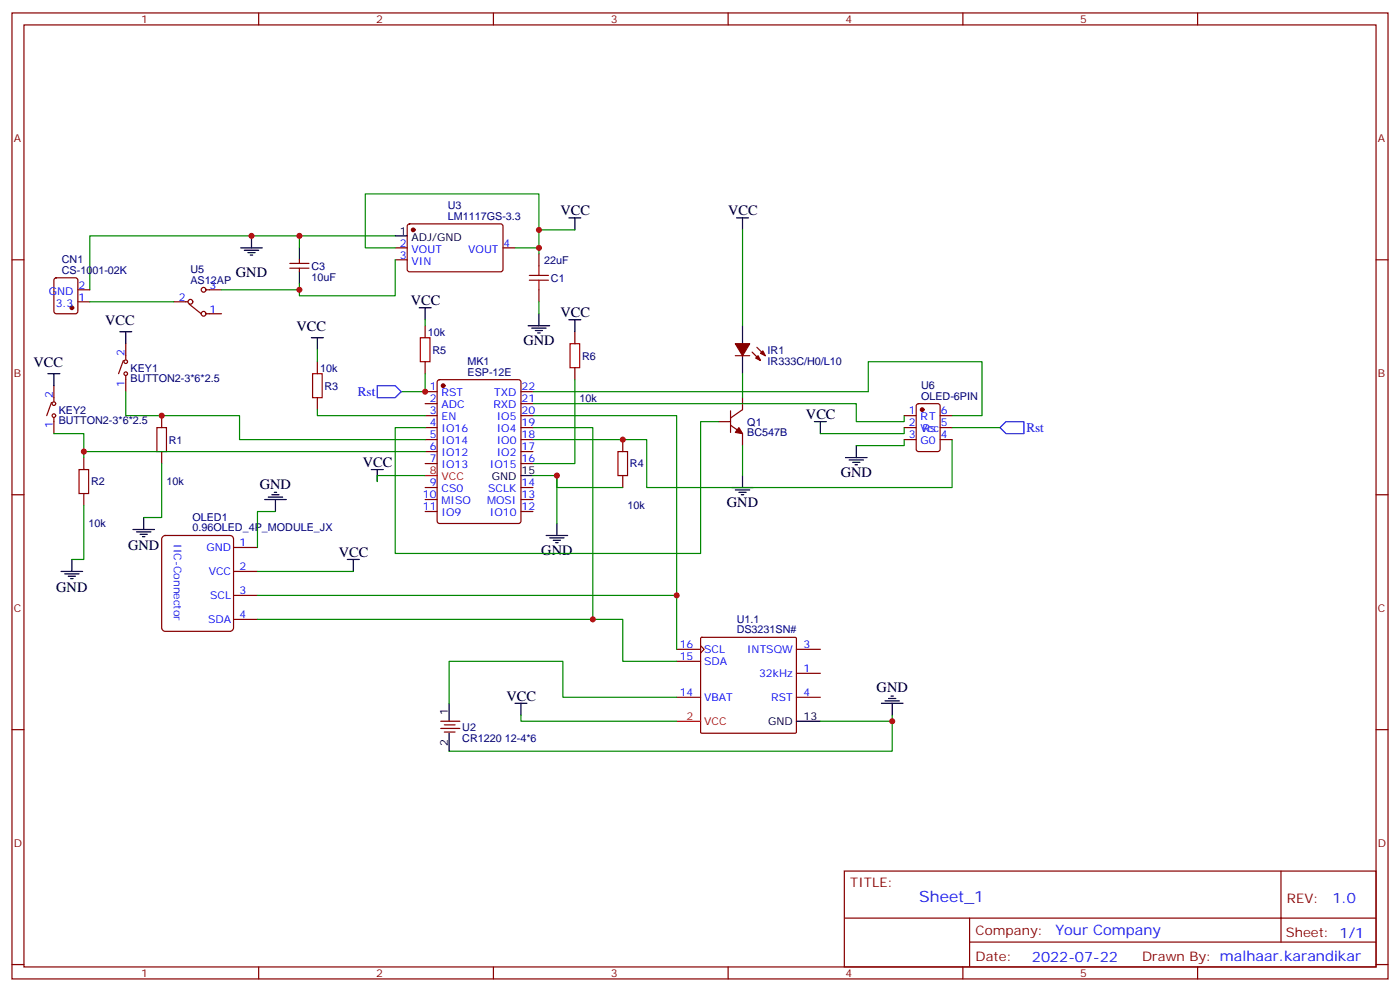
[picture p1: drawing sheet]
<svg xmlns="http://www.w3.org/2000/svg" width="412mm" height="292mm" viewBox="0 0 412 292" stroke-linecap="round" stroke-linejoin="round" font-family="sans-serif">
<g fill="none" stroke="#870000" stroke-width=".35">
<path d="M3.5 3.8h405.4v284.3h-405.4zM7.1 7.3h398.2v277.3h-398.2zM76.2 3.8v3.5M145.3 3.8v3.5M214.5 3.8v3.5M283.6 3.8v3.5M352.8 3.8v3.5M3.5 76.5h3.6M85.4 79h5.6M85.4 77.5h5.6M88.2 76.5v1M88.2 79v1"/>
<path d="M116.4 76.5h3.5M116.4 73h3.5M120.2 66.1l.4-.2 27.1 .1 .5 .6-.1 13-.6 .4-27.1-.1-.5-.6v-12.7zM148.2 73h3.5M158.7 74.7v3.5M405.3 76.5h3.6M16.1 82l.5-.2h5.6l.7 .4v9.5l-.4 .6-5.9 .1-.7-.5v-9.4zM22.9 88.8h3.6M22.9 85.3h3.6M51.2 88.8h4.2M55.7 89.5l3.6 2.9M60.7 85.3h4.6"/>
<path d="M60.7 92.4h4.6M125.2 95.9v3.5M158.7 85.3v3.5M169.3 97.6v3.6M15.2 118.5l-1.4 3.8M15.9 113.5v4.6M36.3 106.1l-1.4 3.9M37 101.2v4.6M37 110.7v4.6M93.5 106.5v3.5M93.5 117.1v3.5M125.2 115.3h3.6"/>
<path d="M125.2 118.8h3.6M125.2 106.5v3.5M129 112l.5-.2h23.3l.6 .4 .1 41.2-.5 .6-23.5 .1-.7-.5v-41.1zM153.5 115.3h3.5M153.5 118.8h3.5M169.3 108.2v3.6M216.6 104.7h4.2M218.7 117.1v3.5l-3.5 2.4M221.5 103.6l2.5 2.5M223 102.2l2.4 2.5M270.1 119l.5-.2h5.6l.7 .4v13l-.4 .7h-5.9l-.7-.4v-13zM15.9 123v4.6"/>
<path d="M24.7 134.7v3.5M47.6 122.3v3.6M47.6 132.9v3.6M125.2 122.3h3.6M125.2 125.9h3.6M125.2 129.4h3.6M125.2 132.9h3.6M125.2 136.5h3.6M153.5 122.3h3.5M153.5 125.9h3.5M153.5 129.4h3.5M153.5 132.9h3.5"/>
<path d="M153.5 136.5h3.5M183.4 129.4v3.5M183.4 140v3.5M211.7 124.1h3.5M215.2 120.9v6.4M215.2 125.2l3.5 2.4v3.6M266.3 122.3h3.6M266.3 125.9h3.6M266.3 129.4h3.6M276.9 122.3h3.6M276.9 125.9h3.6M276.9 129.4h3.6"/>
<path d="M3.5 145.6h3.6M24.7 145.3v3.5M47.9 158.1l.8-.5h19l.9 .5 .2 .6v26.1l-.5 .8-.6 .2h-19l-.9-.4-.2-.6v-26.1zM125.2 143.5h3.6M125.2 147h3.6M125.2 150.6h3.6M153.5 143.5h3.5M153.5 147h3.5M153.5 150.6h3.5M405.3 145.6h3.6M68.8 175.3h7M68.8 168.2h7"/>
<path d="M68.8 161.1h7M68.8 182.3h7M199.3 191.1h7.1M199.3 194.7h7.1M206.4 190.1l1 1-1 1.1M206.4 187.8l.3-.2 27.7 .1 .2 .3-.1 27.7-.3 .1h-27.7l-.1-.3zM234.6 198.2h7.1M234.6 191.1h7.1M3.5 214.8h3.6M129.8 214.4h5.7M129.8 212.3h5.7M130.9 215.5h3.2"/>
<path d="M130.9 213.4h3.2M199.3 205.2h7.1M234.6 205.2h7.1M405.3 214.8h3.6M248.7 256.4h156.6v28.2h-156.6zM377.3 256.4v20.9M248.7 270.2h156.5M285.6 277.3h119.6M285.6 270.2v14.2M3.5 283.9h3.6M76.2 284.6v3.5M145.3 284.6v3.5"/>
<path d="M214.5 284.6v3.5M283.6 284.6v3.5M352.8 284.6v3.5M405.3 283.9h3.6"/>
<circle cx="56.1" cy="88.8" r=".71"/>
<circle cx="60" cy="85.3" r=".71"/>
<circle cx="60" cy="92.4" r=".71"/>
<circle cx="15.9" cy="118.8" r=".53"/>
<circle cx="37" cy="110" r=".53"/>
<circle cx="37" cy="106.5" r=".53"/>
<circle cx="15.9" cy="122.3" r=".53"/>
</g>
<path d="M125.2 140h3.6M199.3 212.3h7.1" fill="none" stroke="#f00" stroke-width=".35"/>
<g fill="none" stroke="#000" stroke-width=".35">
<path d="M70.9 73h6.4M72 73.7h4.2M73 74.4h2.1M73.7 75.1h.7M74.1 69.4v3.6M88.2 73v3.5M116.4 69.4h3.5M167.6 64.1h3.5M169.3 64.1v3.6M217 64.1h3.5M218.7 64.1v3.6M35.3 97.6h3.5"/>
<path d="M37 97.6v3.6M88.2 80v3.5M91.7 99.4h3.5M93.5 99.4v3.5M123.5 90.6h3.5M125.2 90.6v3.5M155.6 95.9h6.3M156.6 96.6h4.3M157.7 97.3h2.1M158.4 98h.7M158.7 92.4v3.5M167.6 94.1h3.5"/>
<path d="M169.3 94.1v3.5M218.7 95.9v5.3M14.1 110h3.5M15.9 110v3.5M218.7 104.7v5.3M109.4 138.2h3.5M111.1 138.2v3.5M153.5 140h3.5M218.7 140v3.5M239.9 124.1h3.5M241.7 124.1v3.5M249.1 134.7h6.3"/>
<path d="M250.1 135.4h4.3M251.2 136.1h2.1M251.9 136.8h.7M252.2 131.2v3.5M39.2 155.9h6.3M40.2 156.6h4.2M41.3 157.3h2.1M42 158h.7M42.3 152.3v3.6M78 147h6.3M79 146.3h4.3M80.1 145.6h2.1"/>
<path d="M80.8 144.9h.7M81.1 147v3.6M160.9 157.6h6.3M161.9 158.3h4.3M163 159h2.1M163.7 159.7h.7M164 154.1v3.5M215.5 143.5h6.4M216.6 144.2h4.2M217.7 144.9h2.1M218.4 145.6h.7M18 168.2h6.3"/>
<path d="M19 168.9h4.3M20.1 169.6h2.1M20.8 170.3h.7M21.2 164.7v3.5M102.3 164.7h3.5M104.1 164.7v3.5M132.3 207v5.3M132.3 215.8v5.3M151.7 207h3.5M153.5 207v3.5M234.6 212.3h7.1M259.6 207h6.4"/>
<path d="M260.7 206.3h4.2M261.8 205.6h2.1M262.5 204.9h.7M262.8 207v3.5"/>
</g>
<g fill="none" stroke="#008700" stroke-width=".35">
<path d="M88.2 69.4v3.6M116.4 69.4h-89.9v15.9M116.4 76.5v10.6h-28.2v-3.6M151.7 73h7M158.7 67.7v-10.6h-51.1v15.9h8.8M169.3 67.7h-10.6v7M218.7 67.7v28.2M26.5 88.8h24.7M65.3 85.3h22.9M125.2 94.1v1.8M158.7 88.8v3.6M37 115.3v7h33.6v7.1h54.6"/>
<path d="M93.5 102.9v3.6M125.2 110v5.3h-7M157 115.3h98.8v-8.8h33.5v15.8h-8.8M157 118.8h95.2v5.3h14.1v-1.8M169.3 111.8v24.7h-12.3M218.7 110v7.1M15.9 127.6h8.8v7.1M24.7 132.9h100.5M47.6 136.5v15.8h-5.3M93.5 120.6v1.7h31.7M125.2 140h-14.1v1.7M157 125.9h17.6v56.4"/>
<path d="M157 122.3h42.3v53M157 140h7v14.1M157 129.4h33.5v14.1h90v-14.1M164 140v3.5h19.4M211.7 124.1h-5.3v38.8h-90v-37h8.8M218.7 131.2v8.8M266.3 129.4v1.8h-14.1M266.3 125.9v1.7h-24.6M280.5 125.9h14.1M24.7 148.8v15.9h-3.5M81.1 150.6h-5.3v10.5M75.8 175.3h123.5v15.8"/>
<path d="M75.8 168.2h28.3M75.8 182.3h107.6v12.4h15.9M153.5 210.5v1.8h45.8M199.3 205.2h-33.5v-10.5h-33.5v12.3M262.8 210.5v1.8h-21.1M262.8 212.3v8.8h-130.5"/>
</g>
<g fill="#870000" stroke="#870000" stroke-width=".35">
<path d="M217.7 125.9l1 1.7-2.1-.3z"/>
<path d="M216.6 101.2h4.2l-2.1 3.5z"/>
<path d="M222.6 105.4l.7-.7 .7 1.4z"/>
<path d="M224 104l.7-.7 .7 1.4z"/>
<circle cx="121.7" cy="67.7" r=".53"/>
<circle cx="21.2" cy="90.6" r=".53"/>
<circle cx="130.5" cy="113.5" r=".53"/>
<circle cx="271.6" cy="120.6" r=".53"/>
</g>
<path d="M158.7 78.2v2.9M123.8 99.4h2.8v7.1h-2.8zM155.9 82.5h5.7M155.9 81.1h5.7M158.7 82.5v2.8M92.1 110h2.8v7.1h-2.8zM167.9 101.2h2.8v7h-2.8zM23.3 138.2h2.8v7.1h-2.8zM46.2 125.9h2.8v7h-2.8zM182 132.9h2.9v7.1h-2.9z" fill="none" stroke="#a10000" stroke-width=".35"/>
<path d="M111.1 113.5h5.3l1.8 1.8-1.8 1.8h-5.3zM294.6 125.9l1.7-1.8h5.3v3.5h-5.3z" fill="none" stroke="#00f" stroke-width=".35"/>
<g fill="#c00">
<circle cx="262.8" cy="212.3" r=".88"/>
<circle cx="74.1" cy="69.4" r=".88"/>
<circle cx="174.6" cy="182.3" r=".88"/>
<circle cx="199.3" cy="175.3" r=".88"/>
<circle cx="88.2" cy="69.4" r=".88"/>
<circle cx="158.8" cy="73" r=".88"/>
<circle cx="47.6" cy="122.3" r=".88"/>
<circle cx="24.7" cy="132.9" r=".88"/>
<circle cx="164" cy="140" r=".88"/>
<circle cx="158.8" cy="67.7" r=".88"/>
<circle cx="88.2" cy="85.3" r=".88"/>
<circle cx="183.4" cy="129.4" r=".88"/>
<circle cx="125.2" cy="115.3" r=".88"/>
</g>
<text font-size="4.6" fill="#00f" x="270.8" y="265.4">Sheet_1</text>
<g font-size="4.2">
<text x="165.1" y="63.4">VCC</text>
<text x="214.5" y="63.4">VCC</text>
<text x="69.5" y="81.4">GND</text>
<text x="121" y="89.9">VCC</text>
<text x="31" y="95.5">VCC</text>
<text x="165.1" y="93.4">VCC</text>
<text x="87.4" y="97.3">VCC</text>
<text x="154.2" y="101.5">GND</text>
<text x="9.8" y="107.9">VCC</text>
<text x="237.4" y="123.4">VCC</text>
<text x="106.9" y="137.5">VCC</text>
<text x="76.6" y="143.9">GND</text>
<text x="247.6" y="140.3">GND</text>
<text x="214.1" y="149.2">GND</text>
<text x="37.7" y="161.9">GND</text>
<text x="99.8" y="164">VCC</text>
<text x="159.5" y="163.3">GND</text>
<text x="16.6" y="174.2">GND</text>
<text x="258.2" y="203.8">GND</text>
<text x="149.2" y="206.3">VCC</text>
</g>
<g font-size="4.2" fill="#00f">
<text x="392.5" y="265.7">1.0</text>
<text x="310.9" y="275.2">Your Company</text>
<text x="304" y="283">2022-07-22</text>
</g>
<g font-size="3.9" fill="#00f">
<text x="105.4" y="116.6">Rst</text>
<text x="302.3" y="127.1">Rst</text>
</g>
<g font-size="3.9" fill="#800">
<text x="250.5" y="261">TITLE:</text>
<text x="379.1" y="265.7">REV:</text>
<text x="287.4" y="275.2">Company:</text>
<text x="378.7" y="275.8">Sheet: 1/1</text>
<text x="287.4" y="282.9">Date:</text>
<text x="336.4" y="282.9">Drawn By: malhaar.karandikar</text>
</g>
<g font-size="3.2" fill="#800">
<text x="41.6" y="6.8">1</text>
<text x="110.8" y="6.8">2</text>
<text x="179.9" y="6.8">3</text>
<text x="249.1" y="6.8">4</text>
<text x="318.2" y="6.8">5</text>
<text x="4.1" y="41.9">A</text>
<text x="405.9" y="41.9">A</text>
<text x="4.1" y="111.1">B</text>
<text x="405.9" y="111.1">B</text>
<text x="4.1" y="180.2">C</text>
<text x="405.9" y="180.2">C</text>
<text x="4.1" y="249.3">D</text>
<text x="405.9" y="249.3">D</text>
<text x="41.6" y="287.6">1</text>
<text x="110.8" y="287.6">2</text>
<text x="179.9" y="287.6">3</text>
<text x="249.1" y="287.6">4</text>
<text x="318.2" y="287.6">5</text>
</g>
<g font-size="3.2" fill="#000080">
<text x="131.9" y="64.7">LM1117GS-3.3</text>
<text x="131.9" y="61.5">U3</text>
<text x="18.2" y="77.5">CN1</text>
<text x="160.3" y="77.6">22uF</text>
<text x="18.2" y="80.7">CS-1001-02K</text>
<text x="56.1" y="83.5">AS12AP</text>
<text x="56.1" y="80.4">U5</text>
<text x="91.7" y="82.6">10uF</text>
<text x="91.7" y="79.4">C3</text>
<text x="162.3" y="82.9">C1</text>
<text x="126.1" y="98.8">10k</text>
<text x="127.4" y="104.1">R5</text>
<text x="137.7" y="107.4">MK1</text>
<text x="171.4" y="105.9">R6</text>
<text x="226.1" y="107.3">IR333C/H0/L10</text>
<text x="226.1" y="104.1">IR1</text>
<text x="38.5" y="112.6">BUTTON2-3*6*2.5</text>
<text x="38.5" y="109.4">KEY1</text>
<text x="94.3" y="109.4">10k</text>
<text x="137.7" y="110.6">ESP-12E</text>
<text x="95.6" y="114.7">R3</text>
<text x="170.7" y="118.2">10k</text>
<text x="271.3" y="117.7">OLED-6PIN</text>
<text x="271.3" y="114.4">U6</text>
<text x="17.3" y="124.9">BUTTON2-3*6*2.5</text>
<text x="17.3" y="121.7">KEY2</text>
<text x="220.1" y="125.3">Q1</text>
<text x="49.7" y="130.5">R1</text>
<text x="220.1" y="128.5">BC547B</text>
<text x="185.6" y="137.6">R4</text>
<text x="26.8" y="142.9">R2</text>
<text x="49" y="142.9">10k</text>
<text x="184.8" y="149.9">10k</text>
<text x="26.1" y="155.2">10k</text>
<text x="56.7" y="153.3">OLED1</text>
<text x="56.7" y="156.4">0.96OLED_4P_MODULE_JX</text>
<text x="217" y="183.3">U1.1</text>
<text x="217" y="186.4">DS3231SN#</text>
<text x="136.2" y="215.2">U2</text>
<text x="136.2" y="218.4">CR1220 12-4*6</text>
</g>
<g font-size="3.2">
<text x="117.8" y="69.1">1</text>
<text x="121.2" y="70.8">ADJ/GND</text>
<text x="144.9" y="141.4">GND</text>
<text x="153.6" y="139.6">15</text>
<text x="131.9" y="210.5" transform="rotate(-90 131.9 210.5)">1</text>
<text x="226.3" y="213.4">GND</text>
<text x="236.7" y="211.9">13</text>
<text x="131.9" y="219.6" transform="rotate(-90 131.9 219.6)">2</text>
</g>
<g font-size="3.2" fill="#00f">
<text x="117.8" y="72.6">2</text>
<text x="117.8" y="76.1">3</text>
<text x="121.2" y="74.4">VOUT</text>
<text x="121.2" y="77.9">VIN</text>
<text x="137.9" y="74.4">VOUT</text>
<text x="148.3" y="72.6">4</text>
<text x="14.3" y="86.7">GND</text>
<text x="23.1" y="88.5">1</text>
<text x="23.1" y="84.9">2</text>
<text x="52.7" y="88.5">2</text>
<text x="61.7" y="84.9">3</text>
<text x="16.4" y="90.2">3.3</text>
<text x="61.7" y="92">1</text>
<text x="36.7" y="104.7" transform="rotate(-90 36.7 104.7)">2</text>
<text x="36.7" y="113.8" transform="rotate(-90 36.7 113.8)">1</text>
<text x="15.5" y="117.1" transform="rotate(-90 15.5 117.1)">2</text>
<text x="126.6" y="114.9">1</text>
<text x="126.6" y="118.5">2</text>
<text x="130.1" y="116.7">RST</text>
<text x="145.6" y="116.7">TXD</text>
<text x="153.6" y="118.5">21</text>
<text x="153.6" y="114.9">22</text>
<text x="126.6" y="122">3</text>
<text x="126.6" y="125.5">4</text>
<text x="130.1" y="120.2">ADC</text>
<text x="130.1" y="123.8">EN</text>
<text x="145.3" y="120.2">RXD</text>
<text x="146.3" y="123.8">IO5</text>
<text x="153.6" y="125.5">19</text>
<text x="153.6" y="122">20</text>
<text x="267.7" y="122">1</text>
<text x="267.7" y="125.5">2</text>
<text x="271.2" y="123.8">RT</text>
<text x="277.1" y="125.5">5</text>
<text x="277.1" y="122">6</text>
<text x="15.5" y="126.1" transform="rotate(-90 15.5 126.1)">1</text>
<text x="126.6" y="129">5</text>
<text x="130.1" y="127.3">IO16</text>
<text x="130.1" y="130.8">IO14</text>
<text x="146.3" y="130.8">IO0</text>
<text x="146.3" y="127.3">IO4</text>
<text x="153.6" y="129">18</text>
<text x="267.7" y="129">3</text>
<text x="271.2" y="127.3">Vcc</text>
<text x="271.2" y="130.8">G0</text>
<text x="271.8" y="127.3">Rs</text>
<text x="277.1" y="129">4</text>
<text x="126.6" y="132.6">6</text>
<text x="126.6" y="136.1">7</text>
<text x="130.1" y="134.3">IO12</text>
<text x="130.1" y="137.9">IO13</text>
<text x="144.3" y="137.9">IO15</text>
<text x="146.3" y="134.3">IO2</text>
<text x="153.6" y="136.1">16</text>
<text x="153.6" y="132.6">17</text>
<text x="126.6" y="143.2">9</text>
<text x="153.6" y="143.2">14</text>
<text x="124.6" y="146.7">10</text>
<text x="130.1" y="144.9">CS0</text>
<text x="130.1" y="148.4">MISO</text>
<text x="143.5" y="148.4">MOSI</text>
<text x="143.8" y="144.9">SCLK</text>
<text x="153.6" y="146.7">13</text>
<text x="124.6" y="150.2">11</text>
<text x="130.1" y="152">IO9</text>
<text x="144.3" y="152">IO10</text>
<text x="153.6" y="150.2">12</text>
<text x="51.2" y="160.2" transform="rotate(90 51.2 160.2)">IIC-Connector</text>
<text x="70.6" y="160.8">1</text>
<text x="60.8" y="162.2">GND</text>
<text x="70.6" y="167.9">2</text>
<text x="61.5" y="169.3">VCC</text>
<text x="61.9" y="176.3">SCL</text>
<text x="70.6" y="174.9">3</text>
<text x="61.3" y="183.4">SDA</text>
<text x="70.6" y="182">4</text>
<text x="200.2" y="190.8">16</text>
<text x="236.7" y="190.8">3</text>
<text x="200.2" y="194.3">15</text>
<text x="207.4" y="195.7">SDA</text>
<text x="207.4" y="192.2">SCL</text>
<text x="220.1" y="192.2">INTSQW</text>
<text x="236.7" y="197.8">1</text>
<text x="223.6" y="199.2">32kHz</text>
<text x="200.2" y="204.9">14</text>
<text x="207.4" y="206.3">VBAT</text>
<text x="227.2" y="206.3">RST</text>
<text x="236.7" y="204.9">4</text>
</g>
<g font-size="3.2" fill="#f00">
<text x="126.6" y="139.6">8</text>
<text x="130.1" y="141.4">VCC</text>
<text x="202.2" y="211.9">2</text>
<text x="207.4" y="213.4">VCC</text>
</g>
</svg>
